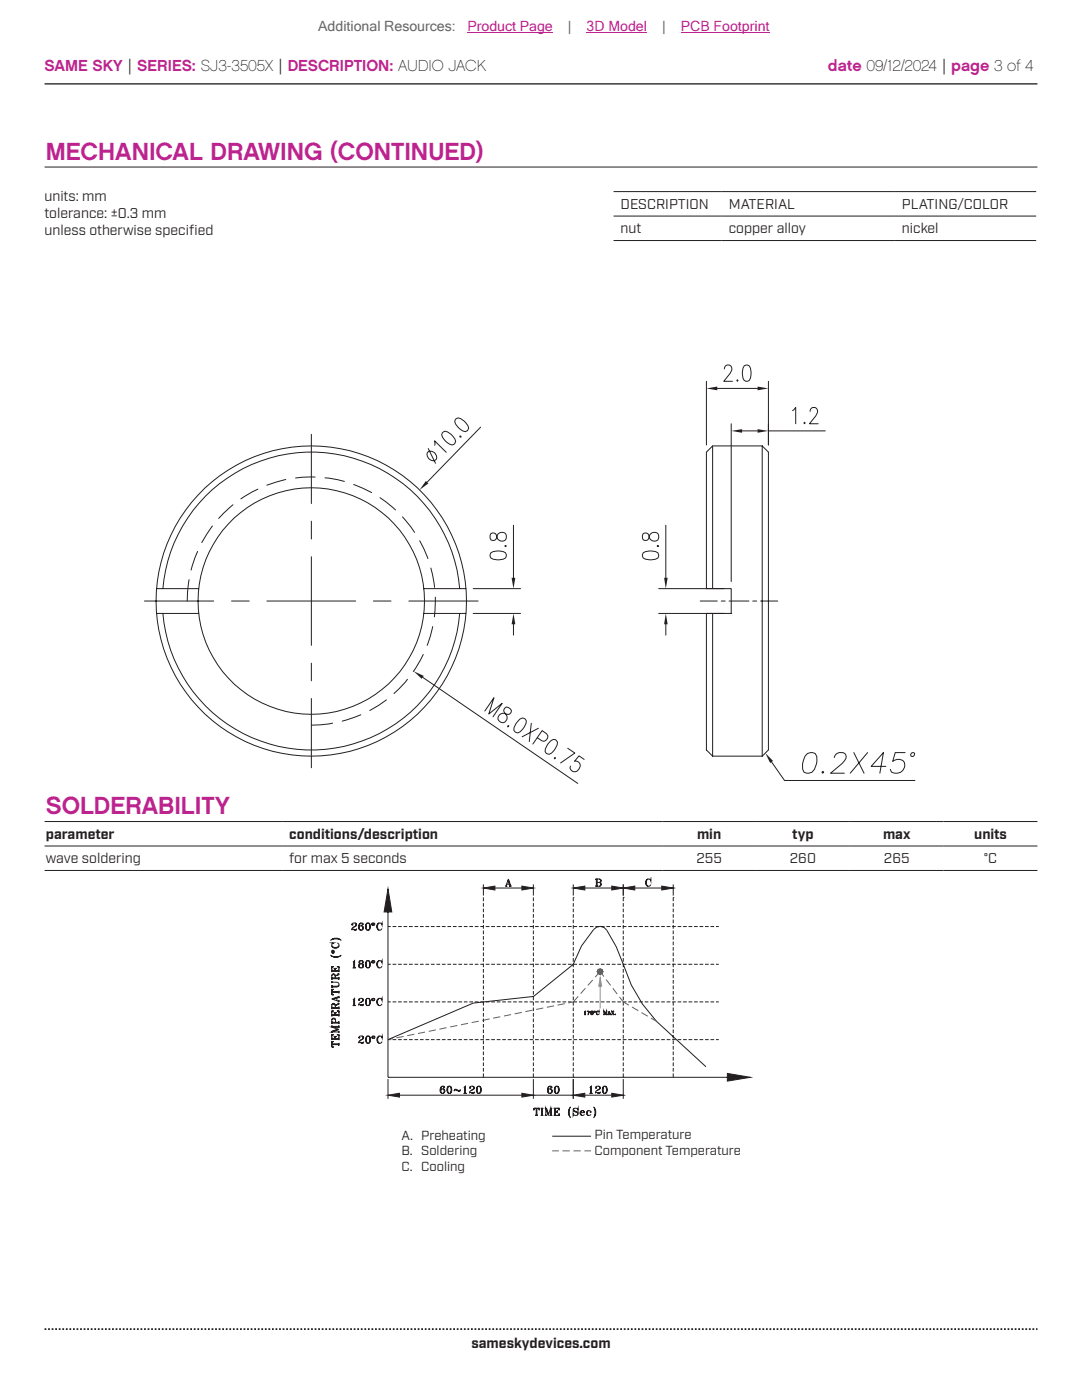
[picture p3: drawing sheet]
<svg xmlns="http://www.w3.org/2000/svg" width="216mm" height="279mm" viewBox="0 0 216 279" stroke-linecap="round" stroke-linejoin="round" font-family="sans-serif">
<path d="M8.9 16.7h198.1" fill="none" stroke="#231f20" stroke-width=".26"/>
<path d="M8.9 265.3h198.1" fill="none" stroke="#231f20" stroke-width=".35" stroke-dasharray=".4 .4 .4 .4 .4 .4" stroke-dashoffset=".7" stroke-linecap="butt"/>
<g fill="none" stroke="#231f20" stroke-width=".2">
<path d="M8.9 164h198.1M8.9 168.8h198.1M8.9 173.7h198.1M114.4 176.5v2.2M116.7 177.2h5.4M124.4 176.5v2.2M118.4 185.5l-2.4 3.3-1.6 3.7M116.6 202.5h.3M116.6 201.9l.2-.1v.7M116.7 202.5h-.1M116.7 202.4v.1M116.8 201.9l-.1 .6"/>
<path d="M116.8 202.4v.1M117.2 201.8v.2M117.3 201.9h.1M117.5 202.2l-.1 .3M117.5 201.9h-.3l.5-.1-.3 .7 .2-.5M118 201.9v.5M118.1 201.8l-.2 .3 .2 .4M118.1 201.8l.2 .3-.2 .4M118.3 201.9v.5M118.6 201.8v.2M118.7 201.8v.2M119.1 201.9v.5"/>
<path d="M119.2 201.8l-.1 .3 .1 .4M119.5 201.9v.1a.27 .27 0 0 0-.3-.2 .27 .27 0 0 0-.2 .3l.1 .4 .4-.2M120.5 201.8h-.1h.2l.2 .6M120.5 201.8l.2 .6M120.6 202.5h-.2h.2M120.9 202.5h.2M121 202.4v-.6l-.3 .7-.2-.7v.7M121 201.8h.1M121 202.5h-.1M121 201.8v.7M121.1 202.5h.1M121.1 201.8v.6"/>
<path d="M121.4 202.5h-.1h.2M121.4 202.3h.3M121.5 201.9l.3 .6M121.6 202.5h.3M121.7 202.5h.1M121.7 202.4v.1M121.8 202.4l-.2-.6-.3 .7M121.9 202.5h.2M121.9 201.8h.3h-.1M122 201.8h.1M122 202.5h.1M122.1 201.8l.3 .7"/>
<path d="M122.3 202.5h.3M122.4 202.5h.1M122.5 201.8l-.5 .7M122.5 201.8h-.1h.2M122.7 202.4l.1 .1zM122.8 202.4h.1"/>
<circle cx="118.1" cy="202.1" r=".33"/>
<circle cx="118.6" cy="201.9" r=".15"/>
</g>
<path d="M115.4 198.8l-1 1.1M116.8 197.2l-.9 1.1M118.3 195.6l-1 1.1M119.7 193.9l-.9 1.1" fill="none" stroke="#5c6467" stroke-width=".2"/>
<path d="M114.4 177.2l2.3-.4v.8z" fill="#231f20"/>
<path d="M114.4 177.2l2.3-.4v.8z" fill="none" stroke="#231f20" stroke-width=".2"/>
<path d="M122.1 176.8l2.3 .4-2.3 .4z" fill="#231f20"/>
<g fill="none" stroke="#231f20" stroke-width=".2">
<path d="M114.4 179.1h.1M118.8 175.4l1 .1 .2 .3-.4 .3M118.9 175.4l.1 .1M118.9 175.4l.1 .2M119 175.4v1.5M119 176.8l-.1 .1M119 176.7l-.1 .2M119.1 175.5v1.3M119.1 175.4v1.5M119.1 176.7l.1 .2M119.1 176.8l.2 .1M119.2 175.4l-.1 .2"/>
<path d="M119.3 175.4l-.2 .1M119.6 175.4l.2 .2-.1 .4-.6 .1M119.6 176.1l.4 .3-.2 .4-1 .1M119.6 176.1l.2 .2v.4l-.2 .2M119.8 175.6v.4M119.8 176.3v.4M122.1 176.8l2.3 .4-2.3 .4zM124.4 179.1h.1M124.4 177.2h.1M114.4 215.4v3.9M116.7 218.6h5.4M124.4 215.4v3.9"/>
</g>
<path d="M114.4 218.6l2.3-.4v.7z" fill="#231f20"/>
<path d="M114.4 218.6l2.3-.4v.7z" fill="none" stroke="#231f20" stroke-width=".2"/>
<path d="M122.1 218.2l2.3 .4-2.3 .3z" fill="#231f20"/>
<g fill="none" stroke="#231f20" stroke-width=".2">
<path d="M77.4 184.9h.6M77.4 192.4h.6M77.4 199.9h.6M78.3 184.9h.8M78.3 192.4h.8M78.3 199.9h.8M79.4 184.9h.8M79.4 192.4h.8M79.4 199.9h.8M80.5 184.9h.7M80.5 192.4h.7M80.5 199.9h.7"/>
<path d="M81.6 184.9h.8M81.6 192.4h.8M81.6 199.9h.8M82.7 184.9h.7M82.7 192.4h.7M82.7 199.9h.7M83.8 184.9h.7M83.8 192.4h.7M83.8 199.9h.7M84.9 184.9h.7M84.9 192.4h.7M84.9 199.9h.7"/>
<path d="M86 184.9h.7M86 192.4h.7M86 199.9h.7M87.1 184.9h.7M87.1 192.4h.7M87.1 199.9h.7M88.2 184.9h.7M88.2 192.4h.7M88.2 199.9h.7M89.3 184.9h.7M89.3 192.4h.7M89.3 199.9h.7"/>
<path d="M90.4 184.9h.7M90.4 192.4h.7M90.4 199.9h.7M91.5 184.9h.7M91.5 192.4h.7M91.5 199.9h.7M92.6 184.9h.7M92.6 192.4h.7M92.6 199.9h.7M93.6 184.9h.8M93.6 192.4h.8M93.6 199.9h.8"/>
<path d="M94.7 184.9h.8M94.7 192.4h.8M94.7 199.9h.8M95.8 184.9h.8M95.8 192.4h.8M95.8 199.9h.8M96.9 184.9h.8M96.9 192.4h.8M96.9 199.9h.8M98 184.9h.8M98 192.4h.8M98 199.9h.8"/>
<path d="M99.1 184.9h.8M99.1 192.4h.8M99.1 199.9h.8M100.2 184.9h.7M100.2 192.4h.7M100.2 199.9h.7M101.3 184.9h.7M101.3 192.4h.7M101.3 199.9h.7M102.4 184.9h.7M102.4 192.4h.7M102.4 199.9h.7"/>
<path d="M103.5 184.9h.7M103.5 192.4h.7M103.5 199.9h.7M104.6 184.9h.7M104.6 192.4h.7M104.6 199.9h.7M105.7 184.9h.7M105.7 192.4h.7M105.7 199.9h.7M106.8 184.9h.7M106.8 192.4h.7M106.8 199.9h.7"/>
<path d="M107.9 184.9h.7M107.9 192.4h.7M107.9 199.9h.7M109 184.9h.7M109 192.4h.7M109 199.9h.7M110 184.9h.8M110 192.4h.8M110 199.9h.8M111.2 184.9h.7M111.2 192.4h.7M111.2 199.9h.7"/>
<path d="M112.2 184.9h.8M112.2 192.4h.8M112.2 199.9h.8M113.3 184.9h.8M113.3 192.4h.8M113.3 199.9h.8M114.4 184.9h.8M114.4 192.4h.8M114.4 199.9h.8M115.5 184.9h.8M115.5 192.4h.8M115.5 199.9h.8"/>
<path d="M116.6 184.9h.7M116.6 192.4h.7M116.6 199.9h.7M117.7 184.9h.7M117.7 192.4h.7M117.7 199.9h.7M118.8 184.9h.7M118.8 192.4h.7M118.8 199.9h.7M119.9 184.9h.7M119.9 192.4h.7M119.9 199.9h.7"/>
<path d="M121 184.9h.7M121 192.4h.7M121 199.9h.7M122.1 184.9h.7M122.1 192.4h.7M122.1 199.9h.7M123.2 184.9h.7M123.2 192.4h.7M123.2 199.9h.7M124.3 184.9h.7M124.3 192.4h.7M124.3 199.9h.7"/>
<path d="M125.4 184.9h.7M125.4 192.4h.7M125.4 199.9h.7M126.5 184.9h.7M126.5 192.4h.7M126.5 199.9h.7M127.6 184.9h.7M127.6 192.4h.7M127.6 199.9h.7M128.7 184.9h.7M128.7 192.4h.7M128.7 199.9h.7"/>
<path d="M129.7 184.9h.8M129.7 192.4h.8M129.7 199.9h.8M130.8 184.9h.8M130.8 192.4h.8M130.8 199.9h.8M131.9 184.9h.8M131.9 192.4h.8M131.9 199.9h.8M133 184.9h.8M133 192.4h.8M133 199.9h.8"/>
<path d="M134.1 184.9h.7M134.1 192.4h.7M134.1 199.9h.7M135.2 184.9h.7M135.2 192.4h.7M135.2 199.9h.7M136.3 184.9h.7M136.3 192.4h.7M136.3 199.9h.7M137.4 184.9h.7M137.4 192.4h.7M137.4 199.9h.7"/>
<path d="M138.5 184.9h.7M138.5 192.4h.7M138.5 199.9h.7M139.6 184.9h.7M139.6 192.4h.7M139.6 199.9h.7M140.7 184.9h.7M140.7 192.4h.7M140.7 199.9h.7M141.8 184.9h.7M141.8 192.4h.7M141.8 199.9h.7"/>
<path d="M142.9 184.9h.5M142.9 192.4h.5M142.9 199.9h.5M77.4 207.5h.6M78.3 207.5h.8M79.4 207.5h.8M80.5 207.5h.7M81.6 207.5h.8M82.7 207.5h.7M83.8 207.5h.7M84.9 207.5h.7M86 207.5h.7"/>
<path d="M87.1 207.5h.7M88.2 207.5h.7M89.3 207.5h.7M90.4 207.5h.7M91.5 207.5h.7M92.6 207.5h.7M93.6 207.5h.8M94.7 207.5h.8M95.8 207.5h.8M96.9 207.5h.8M98 207.5h.8M99.1 207.5h.8"/>
<path d="M100.2 207.5h.7M101.3 207.5h.7M102.4 207.5h.7M103.5 207.5h.7M104.6 207.5h.7M105.7 207.5h.7M106.8 207.5h.7M107.9 207.5h.7M109 207.5h.7M110 207.5h.8M111.2 207.5h.7M112.2 207.5h.8"/>
<path d="M113.3 207.5h.8M114.4 215h.1M114.4 207.5h.8M115.5 207.5h.8M116.6 207.5h.7M117.6 218.2h.7M117.7 217l.3-.2v1.4M117.7 207.5h.7M117.9 216.9v1.3M117.9 218.1l-.2 .1M117.9 218.1l-.1 .1M117.9 216.9v1.2"/>
<path d="M118 218.1l.1 .1M118.8 207.5h.7M118.9 217l.1 .1h-.2a.49 .49 0 0 1 .5-.3 .49 .49 0 0 1 .5 .4l-.3 .3a.68 .68 0 0 0-.7 .7M119 217h.1M119.4 216.8l.2 .4-.4 .4M119.6 216.9v.4M119.8 218l-1 .1M119.8 217.9l-.2 .3-.6-.2 .7 .1M119.9 207.5h.7M120.4 216.8a.47 .47 0 0 1 .7 .2v.4a.62 .62 0 0 1-.5 .8 .92 .92 0 0 1-.2-1.4zM120.4 216.9l-.1 .6 .1 .6M120.6 216.8a1.08 1.08 0 0 0 0 1.4"/>
<path d="M120.7 216.8a1.04 1.04 0 0 1 0 1.4M120.9 216.9a1.18 1.18 0 0 1 0 1.2M121 207.5h.7M122.1 218.2l2.3 .4-2.3 .3zM122.1 207.5h.7M123.2 207.5h.7M124.3 207.5h.7M124.4 215h.1M124.4 218.6h.1M125.4 207.5h.7M126.5 207.5h.7M127.6 207.5h.7"/>
<path d="M128.7 207.5h.7M129.7 207.5h.8M130.8 207.5h.8M131.9 207.5h.8M133 207.5h.8M134.1 207.5h.7M135.2 207.5h.7M136.3 207.5h.7M137.4 207.5h.7M138.5 207.5h.7M139.6 207.5h.7M140.7 207.5h.7"/>
<path d="M141.8 207.5h.7M142.9 207.5h.5M106.6 221.2l-.1 .4v-.4h1.1v.4l-.1-.4M106.7 221.2l-.2 .2M106.7 221.2l-.2 .1M106.8 222.6h.5M106.9 221.2h-.4M107 221.2v1.4M107 222.5l-.1 .1M107.1 221.2v1.3M107.1 221.2v1.4M107.1 222.5l.1 .1"/>
<path d="M107.1 222.5l.2 .1M107.3 221.2h.3M107.4 221.2l.2 .1M107.5 221.2l.1 .2M107.9 222.6h.5M107.9 221.2h.5M108 221.2h.1M108 221.2l.1 .1M108.1 221.2v1.4M108.1 222.5l-.1 .1M108.2 221.2v1.3M108.2 221.2v1.4"/>
<path d="M108.2 222.5l.1 .1M108.2 222.5l.2 .1M108.3 221.2l-.1 .1M108.4 221.2h-.2M108.7 222.6h.4M108.7 221.2h.3l.5 1.2M108.8 222.6h.2M108.8 221.2h.1M108.9 222.5v-1.3l.5 1.4 .5-1.4v1.4M109 221.2l.4 1.2M109.7 222.6h.5M109.9 221.2h.3"/>
<path d="M109.9 222.5l-.2 .1M109.9 222.5l-.1 .1M109.9 221.2v1.3M110 221.2v1.4M110 222.5l.1 .1M110.1 221.2l-.1 .1M110.1 221.2h-.1M110.5 221.2h1.1v.4l-.1-.4M110.5 222.6h1.1v-.4l-.1 .4M110.5 221.2h.2M110.6 221.2l.1 .1M110.7 221.2v1.4"/>
<path d="M110.7 222.5l-.2 .1M110.7 222.5l-.1 .1M110.8 221.2v1.3M110.8 221.2v1.4M110.8 221.9h.4M110.8 222.5l.1 .1M110.8 222.5l.2 .1M110.9 221.2l-.1 .1M111 221.2h-.2M111.2 221.6v.5zM111.2 221.7l-.1 .1 .1 .2M111.2 221.8h-.2l.2 .1"/>
<path d="M111.2 221.2h.4M111.4 221.2l.2 .1M111.4 221.2l.2 .2M111.6 222.5l-.4 .1M111.6 222.5l-.2 .1M111.6 222.4l-.2 .2M113.6 221.3l-.1 .7 .1 .7M113.8 221l-.2 .8 .2 1.2M113.9 220.9a1.51 1.51 0 0 0 0 2.2M114.4 221.6l.9 .5M114.5 221.2v.5l.6 .1a.45 .45 0 0 1 .1 .8 .45 .45 0 0 1-.8-.2v-.2v.4v-.2M115.3 221.4v-.2v.4a.49 .49 0 0 0-.4-.4 .49 .49 0 0 0-.5 .4l.8 .5v.4"/>
<path d="M115.9 222.1h.7l-.1-.4h-.6l-.2 .5 .4 .4 .5-.2M115.9 221.8v.6M116.2 221.7l-.3 .3v.5l.3 .1M116.3 221.7l.2 .4M116.5 221.8l.1 .2M117.2 221.8v.6M117.4 221.7l-.2 .3v.5l.2 .1M117.9 221.9l-.1-.1v.2h.1a.48 .48 0 0 0-.7-.2 .48 .48 0 0 0 0 .8 .48 .48 0 0 0 .7-.2M118.4 220.9a1.51 1.51 0 0 1 0 2.2M118.5 221l.2 1.2-.2 .8M118.7 221.3l.1 .7-.1 .7"/>
</g>
<path d="M145.1 214.2l4.6 .8-4.6 .8z" fill="#231f20"/>
<path d="M77.4 215h67.7M77.4 215.4v3.9M79.7 218.6h24.4M94.4 200.2l-17 7.3M106.4 215.4v3.9M145.1 214.2l4.6 .8-4.6 .8zM110.2 226.8h7.7" fill="none" stroke="#231f20" stroke-width=".2"/>
<g fill="none" stroke="#5c6467" stroke-width=".2">
<path d="M114.4 199.9l-1 .3M78.4 207.3l-1 .2M80.5 206.8l-1.4 .3M82.7 206.4l-1.5 .3M84.8 206l-1.4 .3M87 205.5l-1.5 .3M89.1 205.1l-1.4 .3M91.3 204.7l-1.5 .2M93.4 204.2l-1.4 .3M95.5 203.8l-1.4 .3M97.7 203.3l-1.4 .4M99.8 202.9l-1.4 .3"/>
<path d="M102 202.5l-1.4 .3M104.1 202l-1.4 .3M106.3 201.6l-1.5 .3M108.4 201.2l-1.4 .3M110.5 200.7l-1.4 .3M112.7 200.3l-1.4 .3M110.2 229.7h1.3M112.2 229.7h1.5M114.4 229.7h1.5M116.6 229.7h1.3"/>
</g>
<path d="M77.4 218.6l2.3-.4v.7z" fill="#231f20"/>
<path d="M77.4 218.6l2.3-.4v.7z" fill="none" stroke="#231f20" stroke-width=".2"/>
<path d="M104.1 218.2l2.3 .4-2.3 .3z" fill="#231f20"/>
<g fill="none" stroke="#231f20" stroke-width=".2">
<path d="M65.9 190.6a1.49 1.49 0 0 0 2.2 0M65.9 187.7a1.49 1.49 0 0 1 2.2 0M66.1 190.7l.7 .2 1.2-.2M66.1 187.6l.7-.2 1.2 .2M66.2 197.5l.4-.1h-.4v1.1h.4h-.4M66.2 195.9v.2M66.2 194.7l.2-.2h.3l.2 .2M66.2 193l.4-.1h-.4v1.1M66.2 190l.2 .1 .3-.1M66.2 189.8h.3l.2 .1M66.2 188.7a.91 .91 0 0 0 1.4 0M66.2 195.8v.4"/>
<path d="M66.2 196.6v.6M66.2 198.1h1.4M66.2 197.9h1.4M66.2 198.4l.2 .1M66.2 198.3l.1 .2M66.2 198.2l.1 .3M66.2 196.8h.1M66.2 196.7l.1 .1M66.2 195.3h1.4M66.2 195.2h1.4M66.2 195.1l.1 .1M66.2 195l.1 .2"/>
<path d="M66.2 193.8h1.4M66.2 193.7h1.4M66.2 193.6l.1 .1M66.2 193.5l.1 .2M66.3 196h.3a.66 .66 0 0 1 .7 .1 .66 .66 0 0 1 .3 .7l-.4 .2h-1M66.3 190.1h.3M66.3 189.8h.3M66.3 198h1.3M66.3 197.4l-.1 .4M66.3 197l-.1 .1M66.3 195.3h1.3M66.3 195.3l-.1 .2"/>
<path d="M66.3 193.7h1.3M66.3 193.8l-.1 .2M66.3 192.9l-.1 .4M66.3 194.5h.5M66.3 190.9l.7 .1 .7-.1M66.3 187.4l.7-.1 .7 .1M66.3 197.4l-.1 .3M66.3 197h-.1M66.3 195.3l-.1 .1M66.3 193.8l-.1 .1M66.3 192.9l-.1 .2M66.4 189l.5 .2 .5-.2"/>
<path d="M66.4 197.4l-.2 .2M66.4 192.9l-.2 .2M66.6 193.3h.6zM66.8 193.3l.1 .1 .1-.1M66.8 193.3l.1 .2v-.2M66.9 195.2a.51 .51 0 0 0 0-.6 .51 .51 0 0 0-.6-.2l-.1 .3v.8M66.9 193.3v.4M67.2 199.1v.6M67.3 188.2a.53 .53 0 0 1 .3 .6 .53 .53 0 0 1-.5 .4h-.3a.52 .52 0 0 1-.6-.4 .52 .52 0 0 1 .4-.6h-.4l.2 .1M67.4 194.3l.2 .1v.1l-.7 .4M67.4 196.8l-1.1 .1M67.4 194.3v.2l-.5 .3"/>
<path d="M67.4 192.9l.2 .2M67.5 199l.1 .1M67.5 198.1h.1M67.5 195.3l.1 .1M67.5 193.8l.1 .1M67.5 192.9l.1 .2M67.6 194.4l-.2 .2M67.6 199v.2M67.6 198.1v.1M67.6 195.3v.2M67.6 193.8v.2M67.6 192.9v.4"/>
<path d="M67.6 199.7v.2M67.6 196.6l-.3 .2h-1.1M67.6 193l-.4-.1h.4v1.1M67.6 195v.5M67.6 197.7v.6M67.6 198.8v.4M67.6 199.6v.4M67.6 198.9l-1.4 .5 1.4 .4M67.6 199l-1.2 .4M67.6 198.8l-.1 .2M67.6 197.9h-.1M67.6 197.8v.1"/>
<path d="M67.6 195.1l-.1 .1M67.6 195v.2M67.6 193.6l-.1 .1M67.6 193.5v.2M66.2 207.9h.4h-.4v1.1h.4l-.4-.1M66.2 206.6l.4-.1h-.4v1.1M66.2 203.5l.2-.2h.4l.1 .2M66.2 201.8h.4h-.4v1.1M66.2 200.6l.2-.2h.3l.2 .2M66.2 208.5h1.4M66.2 208.3h1.4M66.2 208.8l.2 .2"/>
<path d="M66.2 208.8l.1 .2M66.2 208.6l.1 .4M66.2 207.4h1.4M66.2 207.2h1.4M66.2 207.2h.1M66.2 207.1l.1 .1M66.2 204.8h1.4M66.2 204.6v.4M66.2 204.8h.1M66.2 204.7l.1 .1M66.2 204.2h1.4M66.2 204h1.4"/>
<path d="M66.2 204h.1M66.2 203.9l.1 .1M66.2 202.7h1.4M66.2 202.5h1.4M66.2 202.4l.1 .1M66.2 201.2h1.4M66.2 201.1h1.4M66.2 201l.1 .1M66.2 200.9l.1 .2M66.3 208.4h1.3M66.3 207.9l-.1 .3M66.3 207.3h1.3"/>
<path d="M66.3 207.4l-.1 .1M66.3 206.5l-.1 .3M66.3 204.9h1.3M66.3 205.9l-.1 .2M66.3 204.1h1.3M66.3 204.2l-.1 .1M66.3 202.6h1.3M66.3 202.7l-.1 .1M66.3 201.8l-.1 .3M66.3 201.1h1.3M66.3 201.2l-.1 .2M66.3 203.3h.5"/>
<path d="M66.3 200.4h.5M66.3 207.9l-.1 .2M66.3 206.5l-.1 .2M66.3 204.2h-.1M66.3 202.7h-.1M66.3 201.8l-.1 .2M66.3 201.2l-.1 .1M66.4 207.9l-.2 .1M66.4 206.5l-.2 .1M66.4 201.8l-.2 .1M66.6 206.8h.6zM66.6 202.1h.6z"/>
<path d="M66.8 206.8l.1 .2 .1-.2M66.8 202.1l.1 .1 .1-.1M66.8 206.8l.1 .3v-.3M66.8 202.1l.1 .3v-.3M66.9 201.1a.58 .58 0 0 0-.4-.8l-.3 .3v.8M66.9 202.1v.4M66.9 206.8v.4M66.9 204a.55 .55 0 0 0-.4-.8l-.3 .3v.9M67.4 200.2l.2 .1v.1l-.7 .4M67.4 200.2v.2l-.5 .3M67.4 206.5l.2 .1M67.4 205.5l-1.2 .4"/>
<path d="M67.4 205.4l-1.2 .4v.3M67.4 201.8l.2 .1M67.5 208.5l.1 .1M67.5 207.4l.1 .1M67.5 206.5l.1 .2M67.5 205l.1 .1M67.5 204.2h.1M67.5 202.7h.1M67.5 201.8l.1 .2M67.5 201.2l.1 .1M67.6 200.3l-.2 .2M67.6 208.5v.1"/>
<path d="M67.6 207.4v.1M67.6 206.5v.3M67.6 205v.1M67.6 204.2v.1M67.6 202.7v.1M67.6 201.8v.3M67.6 201.2v.2M67.6 206.6l-.4-.1h.4v1.1M67.6 205h-1.4l1.4 .5-1.4 .4h1.4M67.6 205.8v.3M67.6 201.8h-.4h.4v1.1M67.6 200.9v.5"/>
<path d="M67.6 203.8v.6M67.6 204.6v.6M67.6 205.7v.4M67.6 208.1v.6M67.6 208.3h-.1M67.6 208.2v.1M67.6 207.2h-.1M67.6 207.1v.1M67.6 204.8h-.1M67.6 204.7v.1M67.6 204h-.1M67.6 203.9v.1"/>
<path d="M67.6 202.4l-.1 .1M67.6 202.4v.1M67.6 201l-.1 .1M67.6 200.9v.2M77.4 215h.1M88 217a1.03 1.03 0 0 0 0 1.1M88.3 216.8a.98 .98 0 0 0-.1 1.4M88.4 217.3l.2 .4v.4l-.2 .1M88.6 217h.1M88.6 216.9l-.1 .1 .1 .1 .1-.1a.5 .5 0 0 0-.6-.2 .5 .5 0 0 0-.3 .6v.4a.47 .47 0 0 0 .5 .5 .47 .47 0 0 0 .4-.6 .47 .47 0 0 0-.6-.3l-.1 .2M88.6 217.5v.5M89.4 216.8a.47 .47 0 0 1 .7 .2v.4a.62 .62 0 0 1-.5 .8 .92 .92 0 0 1-.2-1.4z"/>
<path d="M89.4 216.9a1.15 1.15 0 0 0 0 1.2M89.6 216.8a1.07 1.07 0 0 0 0 1.4M89.7 216.8a1.04 1.04 0 0 1 0 1.4M89.9 216.9a1.18 1.18 0 0 1 0 1.2M90.7 217.5h.3l.5 .2h.3M91.9 217.5l-.4 .2-.7-.3-.2 .4M91.9 217.4l-.1 .3-.2 .1a.82 .82 0 0 0-1-.1M92.5 218.2h.6M92.5 217l.4-.2v1.4M92.7 216.9v1.3M92.7 218.1l-.1 .1M92.7 218.1v.1"/>
<path d="M92.8 216.9v1.2M92.9 218.1l.1 .1M93.8 217h.1M93.8 217l.1 .1h-.2a.49 .49 0 0 1 .5-.3 .49 .49 0 0 1 .5 .4l-.3 .3a.68 .68 0 0 0-.7 .7M94.3 216.8l.2 .4-.5 .4M94.5 216.9v.4M94.7 218l-1 .1M94.7 217.9l-.2 .3-.6-.2 .7 .1M95.3 216.8a.47 .47 0 0 1 .7 .2v.4a.62 .62 0 0 1-.5 .8 .92 .92 0 0 1-.2-1.4zM95.3 216.9a1.15 1.15 0 0 0 0 1.2M95.5 216.8a1.08 1.08 0 0 0 0 1.4M95.6 216.8a1.04 1.04 0 0 1 0 1.4"/>
<path d="M95.8 216.9a1.18 1.18 0 0 1 0 1.2M104.1 218.2l2.3 .4-2.3 .3zM106.4 215h.1M106.4 218.6h.1"/>
<circle cx="66.5" cy="190" r=".3"/>
</g>
<path d="M77.4 177.4l.8 4.6h-1.6z" fill="#231f20"/>
<g fill="none" stroke="#231f20" stroke-width=".2">
<path d="M77.4 177.4l.8 4.6h-1.6zM96.5 176.5v2.2M96.5 179.1v.8M98.8 177.2h5.3M106.4 176.5v2.2M106.4 179.1v.8M114.4 179.1v.8M70.3 193.2h.7M70.4 199.5l.4-.3v1.5M70.4 192l.4-.3v1.5M70.6 191.9v1.3M70.6 199.4v1.3"/>
<path d="M70.6 193.1l-.1 .1M70.6 193l-.1 .2M70.7 191.9v1.2M70.7 199.4v1.2M70.8 193v.2M70.8 193.1l.1 .1M71.6 199.5l.2 .1h-.2a.49 .49 0 0 1 .5-.4 .49 .49 0 0 1 .4 .4l-.3 .4a.65 .65 0 0 0-.6 .7M71.6 199.5l.1 .1zM71.7 191.8a.54 .54 0 0 1 .8 .1v.2a.49 .49 0 0 1-.9 0zM71.7 192.5v.5M71.8 191.8v.5M71.9 191.7l-.1 .2 .1 .4"/>
<path d="M71.9 192.3l-.3 .3a.48 .48 0 0 0 .5 .6 .48 .48 0 0 0 .3-.8l-.2-.1M71.9 192.3a.5 .5 0 0 0 0 .9M72.2 199.2l.2 .4-.5 .5M72.2 191.7l.1 .2-.1 .4M72.2 192.3a.49 .49 0 0 1 0 .9M72.3 191.8v.5M72.4 199.4v.4M72.4 192.5v.5M73.1 199.3a.47 .47 0 0 1 .7 .2l.1 .4a.62 .62 0 0 1-.5 .8 .91 .91 0 0 1-.3-1.4zM73.1 191.8a.47 .47 0 0 1 .7 .2l.1 .3a.66 .66 0 0 1-.4 .9h-.1a.92 .92 0 0 1-.3-1.4zM73.1 199.4l-.1 .6 .1 .5M73.1 191.9l-.1 .5 .1 .6"/>
<path d="M73.4 199.2a1.04 1.04 0 0 0 0 1.5M73.4 191.7a1.04 1.04 0 0 0 0 1.5M73.5 199.2a1.04 1.04 0 0 1 0 1.5M73.5 191.7a1.04 1.04 0 0 1 0 1.5M73.7 199.4l.1 .6-.1 .5M73.7 191.9l.1 .5-.1 .6M74.3 199.3v.3M74.3 191.8v.3M74.4 199.2l-.1 .3 .1 .2M74.4 191.7l-.1 .2 .1 .3M74.6 199.2v.3l-.1 .2M74.6 191.7v.3l-.1 .2"/>
<path d="M74.6 199.3v.3M74.6 191.8v.3M75.4 199.5l-.2 .5 .2 .5M75.4 191.9a.94 .94 0 0 0 0 1.1M75.7 199.2a.91 .91 0 0 0 0 1.5M75.7 191.7a.9 .9 0 0 0 0 1.5M76.1 199.5l.1-.3v.4l-.4-.4a.68 .68 0 0 0-.7 .8 .68 .68 0 0 0 1 .5l.1-.2M76.1 191.9l.1-.2v.4l-.4-.4a.68 .68 0 0 0-.7 .8 .68 .68 0 0 0 1 .5l.1-.2M77.4 182v33M96.5 180.2v.8M96.5 181.3v.8M96.5 182.4v.8"/>
<path d="M96.5 183.5v.7M96.5 184.6v.7M96.5 185.7v.7M96.5 186.8v.7M96.5 187.9v.7M96.5 189v.7M96.5 190.1v.7M96.5 191.2v.7M96.5 192.3v.7M96.5 193.4v.7M96.5 194.5v.7M96.5 195.6v.7"/>
<path d="M96.5 196.7v.7M96.5 197.8v.7M96.5 198.9v.7M96.5 200v.7M106.4 180.2v.8M106.4 181.3v.8M106.4 182.4v.8M106.4 183.5v.7M106.4 184.6v.7M106.4 185.7v.7M106.4 186.8v.7M106.4 187.9v.7"/>
<path d="M106.4 189v.7M106.4 190.1v.7M106.4 191.2v.7M106.4 192.3v.7M106.4 193.4v.7M106.4 194.5v.7M106.4 195.6v.7M106.4 196.7v.7M106.4 197.8v.7M106.4 198.9v.7M106.4 200v.7M114.4 192.5l-7.9 6.4-12.1 1.3"/>
<path d="M114.4 180.2v.8M114.4 181.3v.8M114.4 182.4v.8M114.4 183.5v.7M114.4 184.6v.7M114.4 185.7v.7M114.4 186.8v.7M114.4 187.9v.7M114.4 189v.7M114.4 190.1v.7M114.4 191.2v.7M114.4 192.3v.7"/>
<path d="M114.4 193.4v.7M114.4 194.5v.7M114.4 195.6v.7M114.4 196.7v.7M114.4 197.8v.7M114.4 198.9v.7M114.4 200v.7M70.3 200.7h.7M70.6 200.6l-.1 .1M70.6 200.5l-.1 .2M70.8 200.5v.2M70.8 200.6l.1 .1"/>
<path d="M71.7 207h.1M71.7 207l.1 .1h-.2a.5 .5 0 0 1 .5-.4 .5 .5 0 0 1 .5 .5l-.4 .3a.67 .67 0 0 0-.6 .7M72.2 206.8l.2 .4-.5 .4M72.4 206.9v.4M72.5 200.5h-.9M72.5 200.3l-.1 .4-.6-.2h.7M72.6 208l-1 .1M72.6 207.9l-.2 .3-.6-.2 .3 .1h.4M73.2 206.8a.48 .48 0 0 1 .7 .2v.4a.62 .62 0 0 1-.5 .8 .94 .94 0 0 1-.2-1.4zM73.2 206.9l-.2 .6 .2 .6M73.4 206.8a1.04 1.04 0 0 0 0 1.4M73.5 206.8a1.04 1.04 0 0 1 0 1.4"/>
<path d="M73.7 206.9l.2 .6-.2 .6M74.3 206.8v.4M74.5 206.8l-.2 .2 .1 .2M74.6 206.8l.1 .2-.2 .2M74.7 206.8v.4M75.4 207l-.1 .5 .1 .5M75.7 206.8a.91 .91 0 0 0 0 1.4M76.2 207v-.2v.4l-.4-.5a.69 .69 0 0 0-.6 .9 .69 .69 0 0 0 .9 .5l.1-.2M96.5 201.1v.7M96.5 202.2v.7M96.5 203.3v.7M96.5 204.4v.7"/>
<path d="M96.5 205.4v.8M96.5 206.5v.8M96.5 207.7v.7M96.5 208.7v.8M96.5 209.8v.8M96.5 210.9v.8M96.5 212v.8M96.5 213.1v.8M96.5 214.2v.8M106.4 201.1v.7M106.4 202.2v.7M106.4 203.3v.7"/>
<path d="M106.4 204.4v.7M106.4 205.4v.8M106.4 206.5v.8M106.4 207.7v.7M106.4 208.7v.8M106.4 209.8v.8M106.4 210.9v.8M106.4 212v.8M106.4 213.1v.8M106.4 214.2v.8M106.4 218.6h8M109.5 217a1.03 1.03 0 0 0 0 1.1"/>
<path d="M109.7 216.8a.98 .98 0 0 0 0 1.4M109.8 217.3l.3 .4-.1 .4-.2 .1M110 217h.1zM110.1 216.9l-.2 .1 .1 .1 .1-.1a.5 .5 0 0 0-.6-.2 .5 .5 0 0 0-.3 .6v.4a.47 .47 0 0 0 .6 .5 .47 .47 0 0 0 .4-.6 .47 .47 0 0 0-.7-.3l-.1 .2M110.1 217.5v.5M110.8 216.8a.47 .47 0 0 1 .7 .2l.1 .4a.62 .62 0 0 1-.6 .8 .92 .92 0 0 1-.2-1.4zM110.8 216.9a1.15 1.15 0 0 0 0 1.2M111 216.8a1.08 1.08 0 0 0 0 1.4M111.2 216.8a1.08 1.08 0 0 1 0 1.4M111.4 216.9a1.15 1.15 0 0 1 0 1.2M114.4 201.1v.7M114.4 202.2v.7"/>
<path d="M114.4 203.3v.7M114.4 204.4v.7M114.4 205.4v.8M114.4 206.5v.8M114.4 207.7v.7M114.4 208.7v.8M114.4 209.8v.8M114.4 210.9v.8M114.4 212v.8M114.4 213.1v.8M114.4 214.2v.8M114.4 215.4v3.9"/>
<circle cx="74.5" cy="192" r=".3"/>
<circle cx="74.5" cy="199.5" r=".3"/>
<circle cx="74.5" cy="207" r=".29"/>
</g>
<path d="M96.5 177.2l2.3-.4v.8z" fill="#231f20"/>
<path d="M96.5 177.2l2.3-.4v.8z" fill="none" stroke="#231f20" stroke-width=".2"/>
<path d="M104.1 176.8l2.3 .4-2.3 .4z" fill="#231f20"/>
<g fill="none" stroke="#231f20" stroke-width=".2">
<path d="M96.5 179.1h.1M100.8 176.9h.4M100.9 176.9h.2M101 176.8l.4-1.4 .5 1.5M101.1 176.5h.6M101.4 175.6l.4 1.3M101.6 176.9h.5M101.8 176.8l-.1 .1M101.8 176.7l-.1 .2M101.8 176.7l.2 .2M104.1 176.8l2.3 .4-2.3 .4zM106.4 179.1h.1"/>
<path d="M106.4 177.2h.1M124.4 179.1v.8M134.3 179.1v.8M124.4 192.4l1.6 4.2 2.2 3.8 2.8 3.4 9.9 9.1M124.4 180.2v.8M124.4 181.3v.8M124.4 182.4v.8M124.4 183.5v.7M124.4 184.6v.7M124.4 185.7v.7M124.4 186.8v.7M124.4 187.9v.7"/>
<path d="M124.4 189v.7M124.4 190.1v.7M124.4 191.2v.7M124.4 192.3v.7M124.4 193.4v.7M124.4 194.5v.7M124.4 195.6v.7M124.4 196.7v.7M124.4 197.8v.7M124.4 198.9v.7M124.4 200v.7M134.3 180.2v.8"/>
<path d="M134.3 181.3v.8M134.3 182.4v.8M134.3 183.5v.7M134.3 184.6v.7M134.3 185.7v.7M134.3 186.8v.7M134.3 187.9v.7M134.3 189v.7M134.3 190.1v.7M134.3 191.2v.7M134.3 192.3v.7M134.3 193.4v.7"/>
<path d="M134.3 194.5v.7M134.3 195.6v.7M134.3 196.7v.7M134.3 197.8v.7M134.3 198.9v.7M134.3 200v.7M124.4 201.1v.7M124.4 202.2v.7M124.4 203.3v.7M124.4 204.4v.7M124.4 205.4v.8M124.4 206.5v.8"/>
<path d="M124.4 207.7v.7M124.4 208.7v.8M124.4 209.8v.8M124.4 210.9v.8M124.4 212v.8M124.4 213.1v.8M124.4 214.2v.8M134.3 201.1v.7M134.3 202.2v.7M134.3 203.3v.7M134.3 204.4v.7M134.3 205.4v.8"/>
<path d="M134.3 206.5v.8M134.3 207.7v.7M134.3 208.7v.8M134.3 209.8v.8M134.3 210.9v.8M134.3 212v.8M134.3 213.1v.8M134.3 214.2v.8"/>
</g>
<path d="M119.7 193.9l.8 1M120.9 195.5l.9 1.1M122.3 197.2l.9 1.2M123.6 199l.8 .9 1.1 .7M126.1 201l1.3 .7M128 202.1l1.3 .7M129.9 203.2l1.1 .6" fill="none" stroke="#5c6467" stroke-width=".2"/>
<path d="M119.8 195.1l.2 1.7h-.5z" fill="#8d959b"/>
<path d="M119.8 195.1l.2 1.7h-.5zM119.8 196.8v4.4" fill="none" stroke="#8d959b" stroke-width=".2"/>
<path d="M121.1 185.7l1.9 3.2 1.4 3.5" fill="none" stroke="#231f20" stroke-width=".2"/>
<path d="M120.2 193.5l.1 .4h-.6z" fill="#5c6467"/>
<path d="M120.2 193.5l.1 .4h-.6z" fill="none" stroke="#5c6467" stroke-width=".2"/>
<path d="M119.7 193.3l.5 .2-.5 .4z" fill="#5c6467"/>
<path d="M119.7 193.3l.5 .2-.5 .4z" fill="none" stroke="#5c6467" stroke-width=".2"/>
<path d="M119.3 193.5l.4-.2v.6z" fill="#5c6467"/>
<path d="M119.3 193.5l.4-.2v.6z" fill="none" stroke="#5c6467" stroke-width=".2"/>
<path d="M119.3 193.5l.4 .4h-.5z" fill="#5c6467"/>
<path d="M119.3 193.5l.4 .4h-.5z" fill="none" stroke="#5c6467" stroke-width=".2"/>
<path d="M119.2 193.9h.5l-.4 .4z" fill="#5c6467"/>
<path d="M119.2 193.9h.5l-.4 .4z" fill="none" stroke="#5c6467" stroke-width=".2"/>
<path d="M119.7 193.9v.6l-.4-.2z" fill="#5c6467"/>
<path d="M119.7 193.9v.6l-.4-.2z" fill="none" stroke="#5c6467" stroke-width=".2"/>
<path d="M119.7 193.9l.5 .4-.5 .2z" fill="#5c6467"/>
<path d="M119.7 193.9l.5 .4-.5 .2z" fill="none" stroke="#5c6467" stroke-width=".2"/>
<path d="M119.7 193.9h.6l-.1 .4z" fill="#5c6467"/>
<path d="M119.7 193.9h.6l-.1 .4z" fill="none" stroke="#5c6467" stroke-width=".2"/>
<path d="M124.4 176.5v2.2M126.7 177.2h5.3M134.3 176.5v2.2M118.4 185.5a1.58 1.58 0 0 1 2.7 .2" fill="none" stroke="#231f20" stroke-width=".2"/>
<path d="M124.4 177.2l2.3-.4v.8z" fill="#231f20"/>
<path d="M124.4 177.2l2.3-.4v.8z" fill="none" stroke="#231f20" stroke-width=".2"/>
<path d="M132 176.8l2.3 .4-2.3 .4z" fill="#231f20"/>
<g fill="none" stroke="#231f20" stroke-width=".2">
<path d="M8.9 33.3h198.1M84.3 135.2l31 21.1M96.7 141.9l1.9-2.7-1.1 3.3 2.7-2.1-1.8 2.7M100.8 141.3l-.2 .3a1.49 1.49 0 0 0 .6 1.3 .94 .94 0 0 1-.7 1.3 .94 .94 0 0 1-1.1-.8 .94 .94 0 0 1 1-1.1 1.51 1.51 0 0 0 1.4 .1l.2-.2a.9 .9 0 0 0-1-1.1zM101.3 144.9l.2-.1v.2l-.2 .1zM103.7 143.5l.5-.2 .6 .2a1.56 1.56 0 0 1-.5 2l-.5 .5-.4 .3-.6-.2-.3-.4a3.3 3.3 0 0 1 1.2-2.2zM106 144.4l-.4 3.6M107.2 147.2l.9 .6a.87 .87 0 0 0 1-.3 .87 .87 0 0 0 0-1l-.9-.7-1.9 2.7M107.4 145.3l-3.2 1.7M110 147.8l.4-.2 .6 .2a1.6 1.6 0 0 1-.4 1.9l-.5 .6-.5 .2-.6-.2a1.6 1.6 0 0 1 .4-1.9zM110.6 151.2h.2v.2h-.2zM113.3 149.3l1.4 1-2.8 2"/>
<path d="M116.6 151.6l-1.1-.8-.9 1.1a.95 .95 0 0 1 1.1 .5 .95 .95 0 0 1-.3 1.2 .88 .88 0 0 1-1.1 .4 .88 .88 0 0 1-.5-1.1M124.4 179.1h.1M129 175.6l-.1 .5 .1 .6M129.3 175.4a.91 .91 0 0 0 0 1.5M129.8 175.6l.1-.2v.4a.52 .52 0 0 0-.6-.4 .52 .52 0 0 0-.5 .6l.1 .5a.5 .5 0 0 0 .5 .4 .5 .5 0 0 0 .5-.4M132 176.8l2.3 .4-2.3 .4zM134.3 179.1h.1M134.3 177.2h.1M70.3 184.5h.1M70.3 184.4l.1 .1h-.2a.49 .49 0 0 1 .5-.3 .49 .49 0 0 1 .5 .4l-.4 .3a.65 .65 0 0 0-.6 .7M70.8 184.2l.2 .4-.5 .4M71 184.3v.5"/>
<path d="M71.2 185.4l-1 .1M71.2 185.3l-.2 .3-.6-.2 .7 .1M71.8 184.4a1.03 1.03 0 0 0 0 1.1M72.1 184.2a.95 .95 0 0 0-.1 1.4M72.1 184.8l.3 .3-.1 .4-.2 .1M72.3 184.4l.1 .1zM72.4 184.3l-.2 .2h.2l.1-.1a.5 .5 0 0 0-.7-.1 .5 .5 0 0 0-.2 .5v.4a.47 .47 0 0 0 .5 .5 .47 .47 0 0 0 .4-.6 .47 .47 0 0 0-.7-.3l-.1 .2M72.4 185v.4M73.1 184.3a.47 .47 0 0 1 .7 .2l.1 .3a.61 .61 0 0 1-.5 .8 .9 .9 0 0 1-.3-1.3zM73.1 184.3l-.1 .6 .1 .6M73.4 184.2a1.03 1.03 0 0 0 0 1.4M73.5 184.2a1.03 1.03 0 0 1 0 1.4"/>
<path d="M73.7 184.3l.1 .6-.1 .6M74.3 184.3v.3M74.4 184.2l-.1 .2 .1 .3M74.6 184.2v.3l-.1 .2M74.6 184.3v.3M75.4 184.4a.97 .97 0 0 0 0 1M75.7 184.2a.9 .9 0 0 0 0 1.4M76.1 184.4l.1-.2v.4a.53 .53 0 0 0-.6-.4 .53 .53 0 0 0-.4 .6l.1 .5a.5 .5 0 0 0 .4 .3 .5 .5 0 0 0 .5-.3"/>
<circle cx="74.5" cy="184.5" r=".3"/>
</g>
<path d="M82.5 134l2 .9-.4 .6z" fill="#231f20"/>
<g fill="none" stroke="#231f20" stroke-width=".2">
<path d="M51.5 97.6l-3.4 2M57 95.7l-3.7 1.1M62.9 95.2l-3.9 .2M64.8 95.4l3.9 .7M70.6 96.7l3.6 1.6M75.8 99.3l3.1 2.5M37.7 115.7l-.3 4.2M39.4 110.1l-1.3 3.7M42.4 105l-2.1 3.3M46.5 100.7l-2.9 2.8M80.3 103.2l2.4 3M83.7 107.9l1.7 3.6"/>
<path d="M86 113.4l.7 3.8M86.9 119.2l-.2 3.9M94.4 117.5h9.5M102.5 104.8v10.5M77.1 139.7l-3.3 2.1M81.3 135.6l-2.7 2.8M84.5 130.6l-2 3.4M86.3 125.1l-1.1 3.7M94.4 122.4h9.5M102.5 124.6v2.2M66.4 144.3l-2.5 .4h-1.8M72 142.6l-3.7 1.3"/>
</g>
<g fill="#231f20">
<path d="M102.5 122.4l.3 2.2h-.7z"/>
<path d="M102.1 115.3h.7l-.3 2.2z"/>
</g>
<g fill="none" stroke="#231f20" stroke-width=".2">
<path d="M62.1 86.7v13.8M85.4 89.5l1.5 3M85.5 90.1a1.25 1.25 0 0 1 1.6 1.5 1.1 1.1 0 0 1-1.5 0 1.1 1.1 0 0 1-.1-1.5zM86.7 88.9v-.9l2.3 2.3M88.4 86.2a1.63 1.63 0 0 1 1.9 .8l.5 .6 .1 .5-.3 .6a1.6 1.6 0 0 1-1.8-.8l-.5-.6-.2-.5zM91 83.6a1.63 1.63 0 0 1 1.9 .7l.5 .6 .1 .5-.3 .6a1.6 1.6 0 0 1-1.8-.8l-.5-.6-.2-.5zM91.8 87h.2v.2h-.2zM95.9 85.3l-10.7 10.9M62.1 104v3.6M62.1 111.1v17.7M97.9 110.3a3 3 0 0 1 3 0l.1 .7a1.58 1.58 0 0 1-1.8 .7l-.8-.1-.5-.2-.1-.4zM97.9 106.5a.87 .87 0 0 0 .3 1.4h.4a1.39 1.39 0 0 0 .7-1.3 .94 .94 0 0 1 1.5-.1 .94 .94 0 0 1-.3 1.5 .94 .94 0 0 1-1.3-.8l-.2-.5a.73 .73 0 0 0-1.1-.2z"/>
<path d="M100.7 109l.2-.2 .1 .2-.1 .1zM62.1 132.4v3.5M62.1 139.4v13.8"/>
</g>
<path d="M85 96l.5 .5-1.8 1.3z" fill="#231f20"/>
<g fill="none" stroke="#231f20" stroke-width=".2">
<path d="M28.8 119.9h13.8M31.3 117.5h8.3M32.5 117.5a29.7 29.7 0 0 1 29.6-27.3 29.7 29.7 0 0 1 29.6 27.3M46.2 119.9h3.5M53.3 119.9h17.7M74.5 119.9h3.5M81.6 119.9h13.8M84.6 117.5h8.4M131.4 117.5h13.1M132.9 104.8v10.5M31.3 122.4h8.3M32.5 122.4a29.7 29.7 0 0 0 29.6 27.3 29.7 29.7 0 0 0 29.6-27.3"/>
<path d="M84.6 122.4h8.4M131.4 122.4h13.1M132.9 124.6v2.2"/>
<circle cx="62.1" cy="120" r="22.6"/>
<circle cx="62.1" cy="119.9" r="31"/>
</g>
<g fill="#231f20">
<path d="M132.9 122.4l.3 2.2h-.7z"/>
<path d="M132.5 115.3h.7l-.3 2.2z"/>
</g>
<path d="M145.9 84.6v31.5M148.1 86h3.1M153.3 84.6v4.2M153.3 86h11.4M128.3 110.3a3 3 0 0 1 3 0l.1 .7a1.58 1.58 0 0 1-1.8 .7l-.8-.1-.5-.2-.1-.4zM128.3 106.5a.87 .87 0 0 0 .3 1.4h.4a1.39 1.39 0 0 0 .7-1.3 .94 .94 0 0 1 1.5-.1 .94 .94 0 0 1-.3 1.5 .94 .94 0 0 1-1.3-.8l-.2-.5a.73 .73 0 0 0-1.1-.2zM131.1 109l.2-.2 .1 .2-.1 .1z" fill="none" stroke="#231f20" stroke-width=".2"/>
<g fill="#231f20">
<path d="M145.9 86l2.2-.3v.7z"/>
<path d="M151.2 85.7l2.1 .3-2.1 .4z"/>
</g>
<path d="M141 90.2v27.3M142.2 89v28.5M152.1 89v61.9M153.3 90.2v59.5M158.2 81.9l.6-.6v3.3M160.5 84.3l.2 .1-.2 .2-.1-.2zM161.6 82.1l.3-.6 .2-.2h.5a1.01 1.01 0 0 1 .2 1.7l-1.3 1.6h1.8M139.7 120h3.4M143.9 120h.8M145.5 120h3.9M150.2 120h.8M151.8 120h3.4" fill="none" stroke="#231f20" stroke-width=".2"/>
<path d="M152.7 150.3l1.6 1.6-.6 .4z" fill="#231f20"/>
<g fill="none" stroke="#231f20" stroke-width=".2">
<path d="M141 76.1v12.7M143.1 77.5h8.1M153.3 76.1v12.7M141 117.5h4.9v4.9h-4.9v27.3l1.2 1.2h9.9l1.2-1.2M142.2 122.4v28.5M153.9 152.1l2.6 3.7h26.1M161.1 150.4a1.23 1.23 0 0 1 1.9 .6 3.8 3.8 0 0 1-1 3.1l-.6 .2-1-.2a3.3 3.3 0 0 1 .7-3.7zM164 154.1l.2-.2 .2 .2-.2 .2zM166.5 151.2a1.31 1.31 0 0 1 2.2-.6 1.45 1.45 0 0 1-.7 1.8l-2.3 1.9h2.8M170.4 150.2l2 4.1M173.1 150.2l-3.4 4.1M176.8 152.9h-3l2.5-2.7-.7 4.1"/>
<path d="M180.6 150.2h-2l-.5 1.8a1.38 1.38 0 0 1 1.5-.4 1.38 1.38 0 0 1 .9 1.1 1.66 1.66 0 0 1-1 1.5 1.66 1.66 0 0 1-1.7-.3l-.1-.4"/>
<circle cx="182.1" cy="150.6" r=".41"/>
</g>
<g fill="#231f20">
<path d="M141 77.5l2.1-.4v.8z"/>
<path d="M151.2 77.1l2.1 .4-2.1 .4z"/>
</g>
<path d="M122.4 38.2h84.4M122.4 43.1h84.4M122.4 48h84.4M144.5 73.6l.3-.6 .2-.2h.5a1.01 1.01 0 0 1 .2 1.8l-1.3 1.5h1.8M147.1 75.8l.2 .1-.2 .2-.1-.2zM148.5 73l.6-.2a1.58 1.58 0 0 1 .8 1.9l-.2 .8-.2 .4-.6 .2a1.58 1.58 0 0 1-.8-1.9l.2-.7zM141 90.2l1.2-1.2h9.9l1.2 1.2" fill="none" stroke="#231f20" stroke-width=".2"/>
<path d="M93.3 6.5h17M117.1 6.5h12M135.8 6.5h17.8" fill="none" stroke="#bd238f" stroke-width=".2"/>
<g font-size="4.9" fill="#bd238f">
<text x="9.1" y="31.9">MECHANICAL DRAWING (CONTINUED)</text>
<text x="9.1" y="162.5">SOLDERABILITY</text>
</g>
<g font-size="3.2" fill="#bd238f">
<text x="8.9" y="14.3">SAME SKY | SERIES: SJ3-3505X | DESCRIPTION: AUDIO JACK</text>
<text x="165.2" y="14.3">date 09/12/2024 | page 3 of 4</text>
</g>
<g font-size="2.8" fill="#63676b">
<text x="63.5" y="6.1">Additional Resources:</text>
<text x="113.3" y="6.1">|</text>
<text x="132.1" y="6.1">|</text>
</g>
<g font-size="2.8" fill="#bd238f">
<text x="93.3" y="6.1">Product Page</text>
<text x="117.1" y="6.1">3D Model</text>
<text x="135.8" y="6.1">PCB Footprint</text>
</g>
<g font-size="2.8" fill="#231f20">
<text x="8.9" y="40.2">units: mm</text>
<text x="123.8" y="41.7">DESCRIPTION</text>
<text x="145.4" y="41.7">MATERIAL</text>
<text x="180" y="41.7">PLATING/COLOR</text>
<text x="8.9" y="43.6">tolerance: ±0.3 mm</text>
<text x="8.9" y="47">unless otherwise specif</text>
<text x="37.7" y="47">ied</text>
<text x="123.8" y="46.6">nut</text>
<text x="145.4" y="46.6">copper alloy</text>
<text x="180" y="46.6">nickel</text>
<text x="9.1" y="167.4">parameter</text>
<text x="57.7" y="167.4">conditions/description</text>
<text x="139.1" y="167.4">min</text>
<text x="158.1" y="167.4">typ</text>
<text x="176.2" y="167.4">max</text>
<text x="194.4" y="167.4">units</text>
<text x="9.1" y="172.3">wave soldering</text>
<text x="57.7" y="172.3">for max 5 seconds</text>
<text x="139" y="172.3">255</text>
<text x="157.6" y="172.3">260</text>
<text x="176.4" y="172.3">265</text>
<text x="196.3" y="172.3">°C</text>
<text x="94.1" y="269">sameskydevices.com</text>
</g>
<g font-size="2.6" fill="#231f20">
<text x="80.1" y="227.5">A. Preheating</text>
<text x="118.6" y="227.4">Pin Temperature</text>
<text x="80.1" y="230.6">B. Soldering</text>
<text x="80.1" y="233.8">C. Cooling</text>
<text x="118.6" y="230.6">Component Temperature</text>
</g>
</svg>
